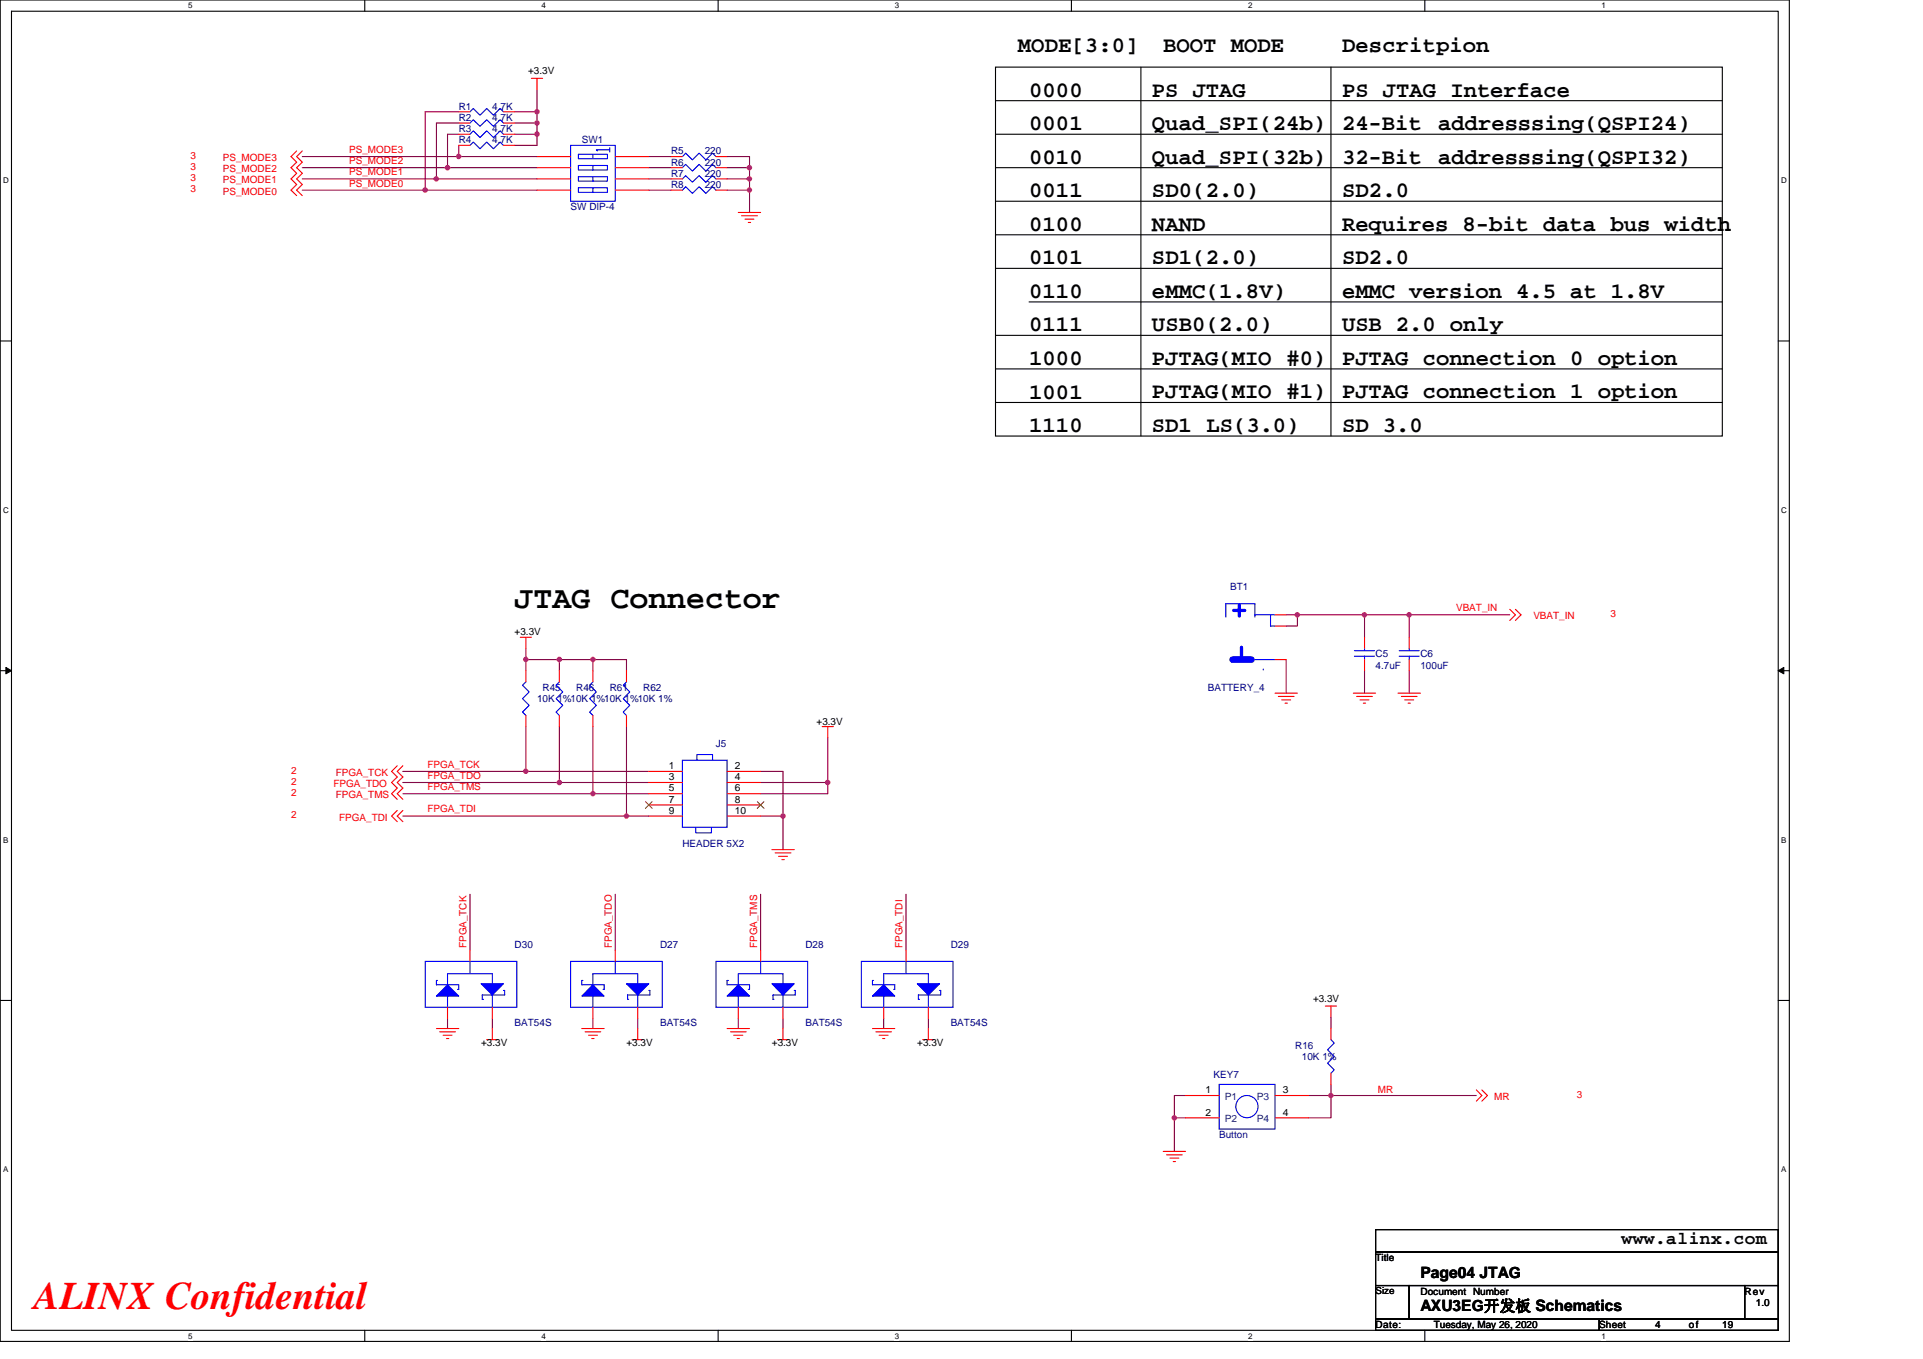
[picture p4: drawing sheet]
<svg xmlns="http://www.w3.org/2000/svg" width="297mm" height="210mm" viewBox="0 0 297 210" stroke-linecap="round" stroke-linejoin="round" font-family="sans-serif">
<path d="M0 0h276.4v207.3h-276.4zM1.8 1.7h272.9v203.8h-272.9z" fill="none" stroke="#000" stroke-width=".17"/>
<g fill="#fff">
<path d="M29.1 .2h.6v1.4h-.6z"/>
<path d="M29.1 205.7h.6v1.4h-.6z"/>
</g>
<path d="M56.3 0v1.7M56.3 205.5v1.8" fill="none" stroke="#000" stroke-width=".17"/>
<g fill="#fff">
<path d="M83.6 .2h.7v1.4h-.7z"/>
<path d="M83.6 205.7h.7v1.4h-.7z"/>
</g>
<path d="M110.9 0v1.7M110.9 205.5v1.8" fill="none" stroke="#000" stroke-width=".17"/>
<g fill="#fff">
<path d="M138.2 .2h.7v1.4h-.7z"/>
<path d="M138.2 205.7h.7v1.4h-.7z"/>
</g>
<path d="M165.5 0v1.7M165.5 205.5v1.8" fill="none" stroke="#000" stroke-width=".17"/>
<g fill="#fff">
<path d="M192.8 .2h.6v1.4h-.6z"/>
<path d="M192.8 205.7h.6v1.4h-.6z"/>
</g>
<path d="M220.1 0v1.7M220.1 205.5v1.8" fill="none" stroke="#000" stroke-width=".17"/>
<g fill="#fff">
<path d="M247.4 .2h.6v1.4h-.6z"/>
<path d="M247.4 205.7h.6v1.4h-.6z"/>
<path d="M.5 27.2h.8v1.4h-.8z"/>
<path d="M275.1 27.2h.9v1.4h-.9z"/>
<path d="M.5 78.1h.8v1.4h-.8z"/>
<path d="M275.1 78.1h.9v1.4h-.9z"/>
</g>
<path d="M0 52.7h1.8M274.7 52.7h1.7" fill="none" stroke="#000" stroke-width=".17"/>
<g fill="#fff">
<path d="M.5 129.1h.8v1.4h-.8z"/>
<path d="M275.1 129.1h.8v1.4h-.8z"/>
</g>
<path d="M0 103.6h1.8M274.7 103.6h1.7" fill="none" stroke="#000" stroke-width=".17"/>
<path d="M.9 103.1l.9 .5-.9 .5zM274.7 103.6l.8-.5v1z" fill="#000" stroke="#000" stroke-width=".15"/>
<g fill="#fff">
<path d="M.5 180h.8v1.4h-.8z"/>
<path d="M275.1 180h.8v1.4h-.8z"/>
</g>
<g fill="none" stroke="#000" stroke-width=".17">
<path d="M153.8 10.4h112.2v57h-112.2zM153.8 15.6h112.2M176.2 10.4v57M205.6 10.4v57M153.8 20.7h112.2M153.8 25.9h112.2M153.8 31.1h112.2M153.8 36.3h112.2M153.8 41.5h112.2M153.8 51.8h112.2M153.8 57h112.2M159 46.7h107"/>
<path d="M153.8 62.2h112.2M0 154.6h1.8M274.7 154.6h1.7M212.5 190h62.2v3.5h-62.2zM212.5 193.5h62.2v5.1h-62.2zM212.5 198.6h5.2v5.2h-5.2zM217.7 198.6h51.8v5.2h-51.8zM269.5 198.6h5.2v5.2h-5.2zM212.5 203.8h34.5v1.7h-34.5zM247 203.8h27.7v1.7h-27.7z"/>
</g>
<g fill="none" stroke="#800040" stroke-width=".17">
<path d="M70.9 19h-3.5v8.6M70.9 17.3h-5.2v12.1M79.5 17.3h3.4M79.5 19h3.4M82.9 17.3v1.7M82.9 19v1.7M82.9 13.8v3.5M46.7 24.2h24.2M46.7 27.6h20.7M46.7 25.9h22.4M46.7 29.4h19M65.7 29.4h17.2"/>
<path d="M67.4 27.6h15.5M69.1 25.9h13.8M70.9 24.2h12M70.9 22.5v1.7M70.9 20.7h-1.8v5.2M79.5 20.7h3.4M82.9 20.7v1.8h-3.4M100.2 24.2h3.5M100.2 25.9h3.5M100.2 27.6h3.5M100.2 29.4h3.5M112.3 24.2h3.5v1.7"/>
<path d="M112.3 25.9h3.5M112.3 27.6h3.5M112.3 29.4h3.5v3.4M115.8 25.9v1.7M115.8 27.6v1.8M198.7 95h1.7v1.7h-1.7M200.4 95h10.4M210.8 95h6.9M210.8 95v3.5M217.7 95h15.5M217.7 95v3.5M81.2 100.2v1.7"/>
<path d="M81.2 112.3v6.9h-19M81.2 119.2h19M86.4 101.9v1.7M86.4 101.9h5.2v1.7M86.4 112.3v8.6h-24.2M86.4 101.9h-5.2v1.7M91.6 101.9h5.2v1.7M91.6 112.3v10.3h-29.4M96.8 112.3v13.8h-34.6M117.5 119.2h3.4v6.9M127.9 114v6.9M198.7 101.9v5.2"/>
<path d="M210.8 103.6v3.5M217.7 103.6v3.5M72.6 138.2v8.6M86.4 120.9h13.8M91.6 122.6h8.6M95 138.2v8.6M96.8 126.1h3.4M117.5 120.9h10.4M117.5 126.1h3.4M117.5 138.2v8.6M120.9 126.1v5.2M127.9 120.9v1.7h-10.4"/>
<path d="M140 138.2v8.6M69.1 157.4v1.5M76 157.4v1.5M91.6 157.4v1.5M98.5 157.4v1.5M114 157.4v1.5M120.9 157.4v1.5M136.5 157.4v1.5M143.4 157.4v1.5M205.6 157.2v1.7M183.1 169.3h-1.7v3.4M183.1 172.7h-1.7v5.2"/>
<path d="M202.1 169.3h3.5M205.6 169.3v3.4h-3.5M205.6 169.3h22.4M205.6 167.6v1.7"/>
</g>
<g fill="#f0f" stroke="#f0f" stroke-width=".17">
<circle cx="69.1" cy="25.9" r=".34"/>
<circle cx="67.4" cy="27.6" r=".33"/>
<circle cx="65.7" cy="29.4" r=".34"/>
<circle cx="83" cy="19" r=".33"/>
<circle cx="82.9" cy="17.3" r=".34"/>
<circle cx="82.9" cy="20.7" r=".34"/>
<circle cx="115.8" cy="27.6" r=".33"/>
<circle cx="115.8" cy="25.9" r=".34"/>
<circle cx="115.8" cy="29.4" r=".34"/>
<circle cx="210.8" cy="95" r=".34"/>
<circle cx="200.4" cy="95" r=".34"/>
<circle cx="217.7" cy="95" r=".34"/>
<circle cx="205.6" cy="169.3" r=".34"/>
<circle cx="70.8" cy="24.2" r=".34"/>
<circle cx="120.9" cy="126.1" r=".34"/>
<circle cx="127.8" cy="120.9" r=".34"/>
<circle cx="81.2" cy="101.9" r=".34"/>
<circle cx="86.4" cy="101.9" r=".34"/>
<circle cx="91.6" cy="101.9" r=".34"/>
<circle cx="81.2" cy="119.2" r=".34"/>
<circle cx="86.4" cy="120.9" r=".34"/>
<circle cx="91.6" cy="122.6" r=".33"/>
<circle cx="96.8" cy="126.1" r=".34"/>
<circle cx="181.4" cy="172.7" r=".34"/>
</g>
<g fill="none" stroke="#f00" stroke-width=".17">
<path d="M70.9 19h1.7M70.9 17.3h1.7M77.8 19h1.7M77.8 17.3h1.7M82.1 12.1h1.7M82.9 12.1v1.7M45.8 23.3l-.8 .9 .8 .9-.8 .8 .8 .9-.8 .8 .8 .9-.8 .9 .8 .8M46.7 23.3l-.9 .9 .9 .9-.9 .8 .9 .9-.9 .8 .9 .9-.9 .9 .9 .8M70.9 22.5h1.7M70.9 20.7h1.7M77.8 22.5h1.7M77.8 20.7h1.7"/>
<path d="M82.9 24.2h5.2M82.9 25.9h5.2M82.9 27.6h5.2M82.9 29.4h5.2M95 24.2h5.2M95 25.9h5.2M95 27.6h5.2M95 29.4h5.2M103.7 25.9h1.7M103.7 24.2h1.7M103.7 29.4h1.7M103.7 27.6h1.7"/>
<path d="M110.6 25.9h1.7M110.6 24.2h1.7M110.6 29.4h1.7M110.6 27.6h1.7M114 32.8h3.5M114.6 33.3h2.4M115.1 33.9h1.4M115.6 34.4h.3M80.4 98.5h1.7M81.2 98.5v1.7M197 95h1.7M197 96.7h1.7"/>
<path d="M210.8 98.5v1.7M217.7 98.5v1.7M233.2 94.1l.9 .9-.9 .9M234.1 94.1l.8 .9-.8 .9M61.4 118.3l-.9 .9 .9 .9-.9 .8 .9 .9-.9 .8 .9 .9M62.2 118.3l-.8 .9 .8 .9-.8 .8 .8 .9-.8 .8 .8 .9M81.2 110.6v1.7M81.2 103.6v1.8M86.4 110.6v1.7M86.4 103.6v1.8M91.6 110.6v1.7M91.6 103.6v1.8"/>
<path d="M96.8 110.6v1.7M96.8 103.6v1.8M100.2 119.2h5.2M112.3 119.2h5.2M127 112.3h1.7M127.9 112.3v1.7M197 107.1h3.4M197 101.9h1.7M197.5 107.6h2.4M198 108.1h1.4M198.5 108.6h.4M209 107.1h3.5"/>
<path d="M209.5 107.6h2.5M210.1 108.1h1.4M210.6 108.6h.3M210.8 101.9v1.7M215.9 107.1h3.5M216.5 107.6h2.4M217 108.1h1.4M217.5 108.6h.3M217.7 101.9v1.7M61.4 125.2l-.9 .9 .9 .9M62.2 125.2l-.8 .9 .8 .9M100.2 120.9h5.2"/>
<path d="M100.2 122.6h5.2M100.2 124.4h5.2M100.2 126.1h5.2M112.3 120.9h5.2M112.3 122.6h5.2M112.3 124.4h5.2M112.3 126.1h5.2M119.2 131.3h3.5M119.7 131.8h2.5M120.3 132.3h1.3M120.8 132.8h.3M67.4 158.9h3.5"/>
<path d="M67.9 159.4h2.5M68.4 160h1.4M69.1 155.6v1.8M72.6 146.8v1.7M76 158.9v1.7M76 155.6v1.8M89.9 158.9h3.4M90.4 159.4h2.4M90.9 160h1.4M91.6 155.6v1.8M95 146.8v1.7M98.5 158.9v1.7"/>
<path d="M98.5 155.6v1.8M112.3 158.9h3.5M112.8 159.4h2.4M113.3 160h1.4M114 155.6v1.8M117.5 146.8v1.7M120.9 158.9v1.7M120.9 155.6v1.8M134.8 158.9h3.4M135.3 159.4h2.4M135.8 160h1.4M136.5 155.6v1.8"/>
<path d="M140 146.8v1.7M143.4 158.9v1.7M143.4 155.6v1.8M204.7 155.4h1.8M205.6 155.4v1.8M205.6 158.9v1.7M69 160.5h.3M75.2 160.6h1.7M91.4 160.5h.4M97.6 160.6h1.8M113.9 160.5h.3M120.1 160.6h1.7"/>
<path d="M136.3 160.5h.4M142.5 160.6h1.8M179.7 177.9h3.4M180.2 178.4h2.4M180.7 178.9h1.4M181.2 179.5h.4M183.1 169.3h5.2M183.1 172.7h5.2M197 172.7h5.1M197 169.3h5.1M205.6 165.8v1.8M228 168.4l.9 .9-.9 .8"/>
<path d="M228.9 168.4l.9 .9-.9 .8"/>
</g>
<g fill="none" stroke="#00f" stroke-width=".17">
<path d="M72.6 19l.5-.5 1 1 1.1-1 1 1 1.1-1 .5 .5M72.6 17.3l.5-.5 1 1 1.1-1 1 1 1.1-1 .5 .5M72.6 22.5l.5-.6 1 1.1 1.1-1.1 1 1.1 1.1-1.1 .5 .6M72.6 20.7l.5-.5 1 1.1 1.1-1.1 1 1.1 1.1-1.1 .5 .5M88.1 22.5h6.9v8.6h-6.9zM89.3 25.6h4.5v.7h-4.5zM89.3 27.3h4.5v.7h-4.5zM89.3 29h4.5v.7h-4.5zM89.3 23.8h4.5v.7h-4.5zM91.6 23.8v.7M91.6 25.6v.7M91.6 27.3v.7"/>
<path d="M91.6 29v.7M94.2 22.8v.7M94.2 23.2h-2.1l.2 .1M105.4 25.9l.5-.5 1.1 1 1-1 1 1 1.1-1 .5 .5M105.4 24.2l.5-.5 1.1 1 1-1 1 1 1.1-1 .5 .5M105.4 29.4l.5-.5 1.1 1 1-1 1 1 1.1-1 .5 .5M105.4 27.6l.5-.5 1.1 1.1 1-1.1 1 1.1 1.1-1.1 .5 .5M189.4 95.4v-2.1h4.4v2.1M193.8 95h3.2M196.3 95v1.7h.7M81.2 105.4l-.5 .5 1 1-1 1.1 1 1-1 1 .5 .6M86.4 105.4l-.5 .5 1 1-1 1.1 1 1-1 1 .5 .6"/>
<path d="M91.6 105.4l-.5 .5 1 1-1 1.1 1 1-1 1 .5 .6M96.8 105.4l-.5 .5 1 1-1 1.1 1 1-1 1 .5 .6M105.4 117.5h6.9v10.3h-6.9zM107.7 117.5v-.9h2.4v.9M193.8 101.9h3.2M195.1 103.4h.1M209.2 101.4h3.1M209.2 100.5h3.1M210.8 100.2v.3M210.8 101.4v.5M216.1 101.4h3.1M216.1 100.5h3.1"/>
<path d="M217.7 100.2v.3M217.7 101.4v.5M107.5 127.8v.9h2.4v-.9M65.7 148.5h14.1v7.1h-14.1zM67.6 151.5h-.2v.7h3.5v.7h-.2M69.1 153.9v1.7M72.6 148.5v2M76 152v-1.5h-6.9v1.7M76 153.7v1.9M77.8 153h.2v.7h-3.5v.7h.2M88.1 148.5h14.2v7.1h-14.2zM90 151.5h-.1v.7h3.4v.7h-.1"/>
<path d="M91.6 153.9v1.7M95 148.5v2M98.5 152v-1.5h-6.9v1.7M98.5 153.7v1.9M100.2 153h.2v.7h-3.5v.7h.2M110.6 148.5h14.2v7.1h-14.2zM112.5 151.5h-.2v.7h3.5v.7h-.2M114 153.9v1.7M117.5 148.5v2M120.9 152v-1.5h-6.9v1.7M120.9 153.7v1.9M122.7 153h.1v.7h-3.4v.7h.2"/>
<path d="M133.1 148.5h14.1v7.1h-14.1zM134.9 151.5h-.1v.7h3.4v.7h-.2M136.5 153.9v1.7M140 148.5v2M143.4 152v-1.5h-6.9v1.7M143.4 153.7v1.9M145.1 153h.2v.7h-3.4v.7h.1M188.3 167.6h8.7v6.9h-8.7zM205.6 160.6l.5 .6-1 1 1 1-1 1.1 1 1-.5 .5"/>
<circle cx="192.6" cy="171" r="1.71"/>
</g>
<path d="M99.7 123.9l1.1 1M100.7 123.9l-1 1M117 123.9l1 1M118 123.9l-1 1" fill="none" stroke="#804000" stroke-width=".15"/>
<g fill="#00f" stroke="#00f" stroke-width=".17">
<path d="M136.5 152.2l1.7 1.7h-3.4z" fill-rule="evenodd"/>
<path d="M141.7 152h3.4l-1.7 1.7z" fill-rule="evenodd"/>
<path d="M114 152.2l1.8 1.7h-3.5z" fill-rule="evenodd"/>
<path d="M119.2 152h3.5l-1.8 1.7z" fill-rule="evenodd"/>
<path d="M91.6 152.2l1.7 1.7h-3.4z" fill-rule="evenodd"/>
<path d="M96.8 152h3.4l-1.7 1.7z" fill-rule="evenodd"/>
<path d="M69.1 152.2l1.8 1.7h-3.5z" fill-rule="evenodd"/>
<path d="M74.3 152h3.5l-1.8 1.7z" fill-rule="evenodd"/>
</g>
<path d="M190.6 94.3h1.7M191.4 93.5v1.7M191.8 100v1.7" fill="none" stroke="#00f" stroke-width=".51"/>
<path d="M190.4 101.9h2.9" fill="none" stroke="#00f" stroke-width="1"/>
<text font-size="6" fill="#f00" x="5.2" y="202.3">ALINX Confidential</text>
<text font-size="4.9" x="79.5" y="93.9">JTAG Connector</text>
<g font-size="3.4">
<text x="157.2" y="8">MODE[3:0]</text>
<text x="179.7" y="8">BOOT MODE</text>
<text x="207.3" y="8">Descritpion</text>
<text x="159" y="14.9">0000</text>
<text x="177.9" y="14.9">PS JTAG</text>
<text x="207.3" y="14.9">PS JTAG Interface</text>
<text x="159" y="20.1">0001</text>
<text x="177.9" y="20.1">Quad_SPI(24b)</text>
<text x="207.3" y="20.1">24-Bit</text>
<text x="222.2" y="20.1">addresssing(QSPI24)</text>
<text x="159" y="25.3">0010</text>
<text x="177.9" y="25.3">Quad_SPI(32b)</text>
<text x="207.3" y="25.3">32-Bit</text>
<text x="222.2" y="25.3">addresssing(QSPI32)</text>
<text x="159" y="30.5">0011</text>
<text x="159" y="35.7">0100</text>
<text x="177.9" y="30.5">SD0(2.0)</text>
<text x="177.9" y="35.7">NAND</text>
<text x="207.3" y="30.5">SD2.0</text>
<text x="207.3" y="35.7">Requires 8-bit data bus width</text>
<text x="159" y="40.9">0101</text>
<text x="177.9" y="40.9">SD1(2.0)</text>
<text x="207.3" y="40.8">SD2.0</text>
<text x="159" y="46">0110</text>
<text x="177.9" y="46">eMMC(1.8V)</text>
<text x="207.3" y="46">eMMC version 4.5 at 1.8V</text>
<text x="159" y="51.2">0111</text>
<text x="177.9" y="51.2">USB0(2.0)</text>
<text x="207.3" y="51.2">USB 2.0 only</text>
<text x="159" y="56.4">1000</text>
<text x="177.9" y="56.4">PJTAG(MIO #0)</text>
<text x="207.3" y="56.4">PJTAG connection 0 option</text>
<text x="159" y="61.6">1001</text>
<text x="177.9" y="61.6">PJTAG(MIO #1)</text>
<text x="207.3" y="61.6">PJTAG connection 1 option</text>
<text x="159" y="66.8">1110</text>
<text x="177.9" y="66.8">SD1 LS(3.0)</text>
<text x="207.3" y="66.8">SD 3.0</text>
</g>
<text font-size="2.8" x="250.5" y="192.3">www.alinx.com</text>
<g font-size="2.4">
<text x="219.4" y="197.4">Page04 JTAG</text>
<text x="219.4" y="202.6">AXU3EG开发板 Schematics</text>
</g>
<g font-size="1.5">
<text x="81.6" y="11.4">+3.3V</text>
<text x="79.5" y="98.1">+3.3V</text>
<text x="126.1" y="112">+3.3V</text>
<text x="103.3" y="118.8">1</text>
<text x="113.5" y="118.8">2</text>
<text x="103.3" y="120.5">3</text>
<text x="103.3" y="122.3">5</text>
<text x="103.3" y="124">7</text>
<text x="103.3" y="125.7">9</text>
<text x="113.5" y="120.5">4</text>
<text x="113.5" y="122.3">6</text>
<text x="113.5" y="124">8</text>
<text x="113.5" y="125.7">10</text>
<text x="202.8" y="154.8">+3.3V</text>
<text x="74.3" y="161.7">+3.3V</text>
<text x="96.8" y="161.7">+3.3V</text>
<text x="119.2" y="161.7">+3.3V</text>
<text x="141.7" y="161.7">+3.3V</text>
<text x="186.2" y="168.9">1</text>
<text x="186.2" y="172.4">2</text>
<text x="198.2" y="172.4">4</text>
<text x="198.2" y="168.9">3</text>
<text x="212.5" y="194.9">Title</text>
<text x="212.5" y="200">Size</text>
<text x="219.4" y="200">Document Number</text>
<text x="269.5" y="200">Rev</text>
<text x="271.2" y="201.8">1.0</text>
<text x="212.5" y="205.2">Date:</text>
<text x="221.5" y="205.2">Tuesday, May 26, 2020</text>
<text x="247" y="205.2">Sheet</text>
<text x="255.7" y="205.2">4</text>
<text x="260.9" y="205.2">of</text>
<text x="266" y="205.2">19</text>
</g>
<g font-size="1.5" fill="#000080">
<text x="70.9" y="17">R1</text>
<text x="76" y="17">4.7K</text>
<text x="70.9" y="22.1">R4</text>
<text x="70.9" y="20.4">R3</text>
<text x="70.9" y="18.7">R2</text>
<text x="76" y="22.1">4.7K</text>
<text x="76" y="20.4">4.7K</text>
<text x="76" y="18.7">4.7K</text>
<text x="89.9" y="22.1">SW1</text>
<text x="103.7" y="23.9">R5</text>
<text x="108.9" y="23.9">220</text>
<text x="103.7" y="25.6">R6</text>
<text x="103.7" y="29">R8</text>
<text x="103.7" y="27.3">R7</text>
<text x="108.9" y="25.6">220</text>
<text x="108.9" y="29">220</text>
<text x="108.9" y="27.3">220</text>
<text x="88.1" y="32.5">SW DIP-4</text>
<text x="190" y="91.2">BT1</text>
<text x="212.5" y="101.6">C5</text>
<text x="219.4" y="101.6">C6</text>
<text x="83.8" y="106.8">R45</text>
<text x="89" y="106.8">R46</text>
<text x="94.2" y="106.8">R61</text>
<text x="99.4" y="106.8">R62</text>
<text x="186.6" y="106.8">BATTERY_4</text>
<text x="212.5" y="103.3">4.7uF</text>
<text x="219.4" y="103.3">100uF</text>
<text x="82.9" y="108.5">10K 1%10K 1%10K 1%10K 1%</text>
<text x="110.6" y="115.4">J5</text>
<text x="105.4" y="130.9">HEADER 5X2</text>
<text x="79.5" y="146.5">D30</text>
<text x="102" y="146.5">D27</text>
<text x="124.4" y="146.5">D28</text>
<text x="146.9" y="146.5">D29</text>
<text x="79.5" y="158.6">BAT54S</text>
<text x="102" y="158.6">BAT54S</text>
<text x="124.4" y="158.6">BAT54S</text>
<text x="146.9" y="158.6">BAT54S</text>
<text x="187.4" y="166.5">KEY7</text>
<text x="200.1" y="162">R16</text>
<text x="201.1" y="163.8">10K 1%</text>
<text x="188.3" y="175.9">Button</text>
</g>
<g font-size="1.5" fill="#f00">
<text x="53.9" y="23.6">PS_MODE3</text>
<text x="29.4" y="24.6">3</text>
<text x="29.4" y="28">3</text>
<text x="29.4" y="26.3">3</text>
<text x="29.4" y="29.7">3</text>
<text x="34.4" y="24.9">PS_MODE3</text>
<text x="34.4" y="28.3">PS_MODE1</text>
<text x="34.4" y="26.6">PS_MODE2</text>
<text x="53.9" y="27.1">PS_MODE1</text>
<text x="53.9" y="25.4">PS_MODE2</text>
<text x="53.9" y="28.8">PS_MODE0</text>
<text x="34.4" y="30.1">PS_MODE0</text>
<text x="224.9" y="94.4">VBAT_IN</text>
<text x="236.9" y="95.7">VBAT_IN</text>
<text x="248.8" y="95.4">3</text>
<text x="45" y="119.5">2</text>
<text x="51.9" y="119.9">FPGA_TCK</text>
<text x="66" y="118.6">FPGA_TCK</text>
<text x="45" y="121.3">2</text>
<text x="45" y="123">2</text>
<text x="51.5" y="121.6">FPGA_TDO</text>
<text x="51.9" y="123.3">FPGA_TMS</text>
<text x="66" y="120.4">FPGA_TDO</text>
<text x="66" y="122.1">FPGA_TMS</text>
<text x="66" y="125.5">FPGA_TDI</text>
<text x="45" y="126.4">2</text>
<text x="52.4" y="126.8">FPGA_TDI</text>
<text x="72" y="146.5" transform="rotate(-90 72 146.5)">FPGA_TCK</text>
<text x="94.5" y="146.5" transform="rotate(-90 94.5 146.5)">FPGA_TDO</text>
<text x="116.9" y="146.5" transform="rotate(-90 116.9 146.5)">FPGA_TMS</text>
<text x="139.4" y="146.5" transform="rotate(-90 139.4 146.5)">FPGA_TDI</text>
<text x="212.8" y="168.9">MR</text>
<text x="230.8" y="170">MR</text>
<text x="243.6" y="169.6">3</text>
</g>
<g font-size="1.5" fill="#004080">
<text x="189.2" y="170">P1</text>
<text x="189.2" y="173.4">P2</text>
<text x="194.1" y="173.4">P4</text>
<text x="194.1" y="170">P3</text>
</g>
<g font-size="1.2">
<text x="29.1" y="1.3">5</text>
<text x="83.6" y="1.3">4</text>
<text x="138.2" y="1.3">3</text>
<text x="192.8" y="1.3">2</text>
<text x="247.4" y="1.3">1</text>
<text x=".5" y="28.3">D</text>
<text x="275.1" y="28.3">D</text>
<text x=".5" y="79.2">C</text>
<text x="275.1" y="79.2">C</text>
<text x=".5" y="130.2">B</text>
<text x="275.1" y="130.2">B</text>
<text x=".5" y="181.1">A</text>
<text x="275.1" y="181.1">A</text>
<text x="29.1" y="206.8">5</text>
<text x="83.6" y="206.8">4</text>
<text x="138.2" y="206.8">3</text>
<text x="192.8" y="206.8">2</text>
<text x="247.4" y="206.8">1</text>
</g>
</svg>
